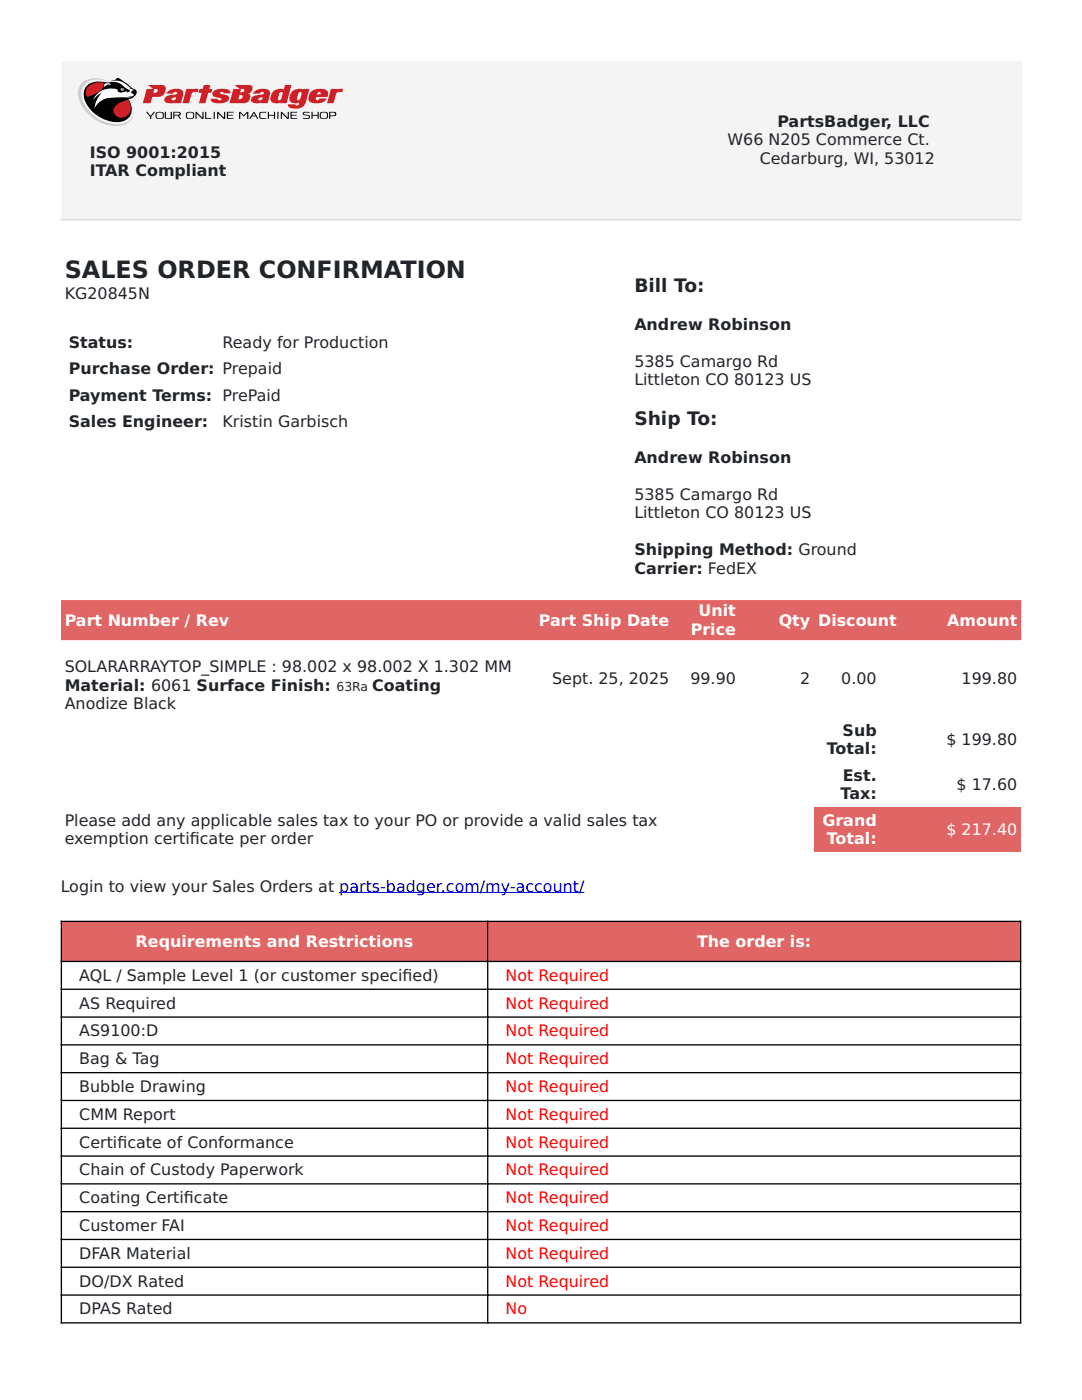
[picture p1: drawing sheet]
<svg xmlns="http://www.w3.org/2000/svg" width="216mm" height="279mm" viewBox="0 0 216 279" stroke-linecap="round" stroke-linejoin="round" font-family="sans-serif">
<path d="M12.1 12.1h191.7v31.9h-191.7z" fill="#f4f4f4"/>
<g fill="#ddd">
<path d="M12.1 43.7h104.3zM12.1 43.7v.3h104.3v-.3z" fill-rule="evenodd"/>
<path d="M116.4 43.7h87.4zM116.4 43.7v.3h87.4v-.3z" fill-rule="evenodd"/>
</g>
<g fill="#e06666">
<path d="M12.1 119.8h191.7v8h-191.7z"/>
<path d="M162.5 161h13.2v9h-13.2z"/>
<path d="M175.7 161h28.1v9h-28.1z"/>
<path d="M12.2 183.9h191.5v8h-191.5z"/>
</g>
<g fill="#000">
<path d="M12.1 183.7h85.3zM12.1 183.7v.3h85.3v-.3z" fill-rule="evenodd"/>
<path d="M12.1 183.7v8.3zM12.1 183.7v8.3h.3v-8.3z" fill-rule="evenodd"/>
<path d="M12.1 191.7h85.3zM12.1 191.7v.3h85.3v-.3z" fill-rule="evenodd"/>
<path d="M12.1 191.7v5.9zM12.1 191.7v5.9h.3v-5.9z" fill-rule="evenodd"/>
<path d="M12.1 197.3h85.3zM12.1 197.3v.3h85.3v-.3z" fill-rule="evenodd"/>
<path d="M12.1 197.3v5.8zM12.1 197.3v5.8h.3v-5.8z" fill-rule="evenodd"/>
<path d="M97.2 183.7h106.6zM97.2 183.7v.3h106.6v-.3z" fill-rule="evenodd"/>
<path d="M97.2 183.7v8.3zM97.2 183.7v8.3h.2v-8.3z" fill-rule="evenodd"/>
<path d="M97.2 191.7h106.6zM97.2 191.7v.3h106.6v-.3z" fill-rule="evenodd"/>
<path d="M97.2 191.7v5.9zM97.2 191.7v5.9h.2v-5.9z" fill-rule="evenodd"/>
<path d="M97.2 197.3h106.6zM97.2 197.3v.3h106.6v-.3z" fill-rule="evenodd"/>
<path d="M97.2 197.3v5.8zM97.2 197.3v5.8h.2v-5.8z" fill-rule="evenodd"/>
<path d="M203.5 183.7v8.3zM203.5 183.7v8.3h.3v-8.3z" fill-rule="evenodd"/>
<path d="M203.5 191.7v5.9zM203.5 191.7v5.9h.3v-5.9z" fill-rule="evenodd"/>
<path d="M203.5 197.3v5.8zM203.5 197.3v5.8h.3v-5.8z" fill-rule="evenodd"/>
<path d="M12.1 202.8h85.3zM12.1 202.8v.3h85.3v-.3z" fill-rule="evenodd"/>
<path d="M12.1 202.8v5.9zM12.1 202.8v5.9h.3v-5.9z" fill-rule="evenodd"/>
<path d="M12.1 208.4h85.3zM12.1 208.4v.3h85.3v-.3z" fill-rule="evenodd"/>
<path d="M12.1 208.4v5.8zM12.1 208.4v5.8h.3v-5.8z" fill-rule="evenodd"/>
<path d="M12.1 213.9h85.3zM12.1 213.9v.3h85.3v-.3z" fill-rule="evenodd"/>
<path d="M12.1 213.9v5.9zM12.1 213.9v5.9h.3v-5.9z" fill-rule="evenodd"/>
<path d="M12.1 219.5h85.3zM12.1 219.5v.3h85.3v-.3z" fill-rule="evenodd"/>
<path d="M12.1 219.5v5.8zM12.1 219.5v5.8h.3v-5.8z" fill-rule="evenodd"/>
<path d="M97.2 202.8h106.6zM97.2 202.8v.3h106.6v-.3z" fill-rule="evenodd"/>
<path d="M97.2 202.8v5.9zM97.2 202.8v5.9h.2v-5.9z" fill-rule="evenodd"/>
<path d="M97.2 208.4h106.6zM97.2 208.4v.3h106.6v-.3z" fill-rule="evenodd"/>
<path d="M97.2 208.4v5.8zM97.2 208.4v5.8h.2v-5.8z" fill-rule="evenodd"/>
<path d="M97.2 213.9h106.6zM97.2 213.9v.3h106.6v-.3z" fill-rule="evenodd"/>
<path d="M97.2 213.9v5.9zM97.2 213.9v5.9h.2v-5.9z" fill-rule="evenodd"/>
<path d="M97.2 219.5h106.6zM97.2 219.5v.3h106.6v-.3z" fill-rule="evenodd"/>
<path d="M97.2 219.5v5.8zM97.2 219.5v5.8h.2v-5.8z" fill-rule="evenodd"/>
<path d="M203.5 202.8v5.9zM203.5 202.8v5.9h.3v-5.9z" fill-rule="evenodd"/>
<path d="M203.5 208.4v5.8zM203.5 208.4v5.8h.3v-5.8z" fill-rule="evenodd"/>
<path d="M203.5 213.9v5.9zM203.5 213.9v5.9h.3v-5.9z" fill-rule="evenodd"/>
<path d="M203.5 219.5v5.8zM203.5 219.5v5.8h.3v-5.8z" fill-rule="evenodd"/>
<path d="M12.1 225h85.3zM12.1 225v.3h85.3v-.3z" fill-rule="evenodd"/>
<path d="M12.1 225v5.8zM12.1 225v5.8h.3v-5.8z" fill-rule="evenodd"/>
<path d="M12.1 230.6h85.3zM12.1 230.6v.2h85.3v-.2z" fill-rule="evenodd"/>
<path d="M12.1 230.6v5.8zM12.1 230.6v5.8h.3v-5.8z" fill-rule="evenodd"/>
<path d="M12.1 236.1h85.3zM12.1 236.1v.3h85.3v-.3z" fill-rule="evenodd"/>
<path d="M12.1 236.1v5.8zM12.1 236.1v5.8h.3v-5.8z" fill-rule="evenodd"/>
<path d="M97.2 225h106.6zM97.2 225v.3h106.6v-.3z" fill-rule="evenodd"/>
<path d="M97.2 225v5.8zM97.2 225v5.8h.2v-5.8z" fill-rule="evenodd"/>
<path d="M97.2 230.6h106.6zM97.2 230.6v.2h106.6v-.2z" fill-rule="evenodd"/>
<path d="M97.2 230.6v5.8zM97.2 230.6v5.8h.2v-5.8z" fill-rule="evenodd"/>
<path d="M97.2 236.1h106.6zM97.2 236.1v.3h106.6v-.3z" fill-rule="evenodd"/>
<path d="M97.2 236.1v5.8zM97.2 236.1v5.8h.2v-5.8z" fill-rule="evenodd"/>
<path d="M203.5 225v5.8zM203.5 225v5.8h.3v-5.8z" fill-rule="evenodd"/>
<path d="M203.5 230.6v5.8zM203.5 230.6v5.8h.3v-5.8z" fill-rule="evenodd"/>
<path d="M203.5 236.1v5.8zM203.5 236.1v5.8h.3v-5.8z" fill-rule="evenodd"/>
<path d="M12.1 241.7h85.3zM12.1 241.7v.2h85.3v-.2z" fill-rule="evenodd"/>
<path d="M12.1 241.7v5.8zM12.1 241.7v5.8h.3v-5.8z" fill-rule="evenodd"/>
<path d="M12.1 247.2h85.3zM12.1 247.2v.3h85.3v-.3z" fill-rule="evenodd"/>
<path d="M12.1 247.2v5.8zM12.1 247.2v5.8h.3v-5.8z" fill-rule="evenodd"/>
<path d="M12.1 252.8h85.3zM12.1 252.8v.2h85.3v-.2z" fill-rule="evenodd"/>
<path d="M12.1 252.8v5.8zM12.1 252.8v5.8h.3v-5.8z" fill-rule="evenodd"/>
<path d="M12.1 258.3h85.3zM12.1 258.3v.3h85.3v-.3z" fill-rule="evenodd"/>
<path d="M12.1 258.3v5.8zM12.1 258.3v5.8h.3v-5.8z" fill-rule="evenodd"/>
<path d="M97.2 241.7h106.6zM97.2 241.7v.2h106.6v-.2z" fill-rule="evenodd"/>
<path d="M97.2 241.7v5.8zM97.2 241.7v5.8h.2v-5.8z" fill-rule="evenodd"/>
<path d="M97.2 247.2h106.6zM97.2 247.2v.3h106.6v-.3z" fill-rule="evenodd"/>
<path d="M97.2 247.2v5.8zM97.2 247.2v5.8h.2v-5.8z" fill-rule="evenodd"/>
<path d="M97.2 252.8h106.6zM97.2 252.8v.2h106.6v-.2z" fill-rule="evenodd"/>
<path d="M97.2 252.8v5.8zM97.2 252.8v5.8h.2v-5.8z" fill-rule="evenodd"/>
<path d="M97.2 258.3h106.6zM97.2 258.3v.3h106.6v-.3z" fill-rule="evenodd"/>
<path d="M97.2 258.3v5.8zM97.2 258.3v5.8h.2v-5.8z" fill-rule="evenodd"/>
<path d="M203.5 241.7v5.8zM203.5 241.7v5.8h.3v-5.8z" fill-rule="evenodd"/>
<path d="M203.5 247.2v5.8zM203.5 247.2v5.8h.3v-5.8z" fill-rule="evenodd"/>
<path d="M203.5 252.8v5.8zM203.5 252.8v5.8h.3v-5.8z" fill-rule="evenodd"/>
<path d="M203.5 258.3v5.8zM203.5 258.3v5.8h.3v-5.8z" fill-rule="evenodd"/>
<path d="M12.1 263.9h85.3zM12.1 263.9v.2h85.3v-.2z" fill-rule="evenodd"/>
<path d="M97.2 263.9h106.6zM97.2 263.9v.2h106.6v-.2z" fill-rule="evenodd"/>
</g>
<g fill="#cd2027">
<path d="M37.2 17.7l1.3 .1 1.1-.1-.1 .7-.7-.1a.69 .69 0 0 0-.6 .6l-.5 1.7h-1.3z"/>
<path d="M39.8 17.7h.7l.2-.7h1.3l-.2 .7h.6l-.2 .8h-.7l-.5 2.1h-1.3l.5-2.1h-.6z"/>
<path d="M42.5 18.3a3.1 3.1 0 0 1 3.3-.3l.2 .6h-1.4v-.1a.43 .43 0 0 0-.7-.1v.3l.9 .2a.73 .73 0 0 1 .9 .5 .73 .73 0 0 1-.4 .9 3.6 3.6 0 0 1-3 0l-.3-.6h1.5v.2l.3 .1 .4-.1v-.2l-.9-.3a.71 .71 0 0 1-.8-.3 .71 .71 0 0 1 0-.8z"/>
<path d="M66 17.7l1.3 .1 1.2-.1-.2 .7-.6-.1a.69 .69 0 0 0-.7 .6l-.4 1.7h-1.3z"/>
<path d="M30.8 17.7l-.2 .8a.68 .68 0 0 0 .8-.4l.1-.1a.46 .46 0 0 0-.7-.3zM29.5 17h2.8a.79 .79 0 0 1 .8 .4 .79 .79 0 0 1-.2 .9 1.23 1.23 0 0 1-1.2 1h-1.3l-.3 1.3h-1.6l.8-2.9h1.3z"/>
<path d="M34.3 19.6v.3l.5 .1 .3-.6zM33.4 18.3a2.64 2.64 0 0 1 3-.3l.2 .8-.5 1.8h-1.3v-.1l-.6 .1a1.19 1.19 0 0 1-1.4-.6 1.29 1.29 0 0 1 1.6-1.1l.9-.1-.1-.4a.51 .51 0 0 0-.7 .3h-1.3z"/>
<path d="M48.1 17.7l-.2 .7a.57 .57 0 0 0 .9-.4l-.2-.2zM47.8 18.9l-.2 .9a.62 .62 0 0 0 .6-.1 .62 .62 0 0 0 .2-.6zM46.8 17h2.8a.64 .64 0 0 1 .8 .7 1.08 1.08 0 0 1-1 1h.3a1.19 1.19 0 0 1 0 1.3 1.19 1.19 0 0 1-1.1 .6h-2.8l.8-2.9h1.3z"/>
<path d="M51.6 19.6l-.1 .3 .6 .1 .3-.6zM50.7 18.3a2.64 2.64 0 0 1 3-.3l.2 .8-.5 1.8h-1.3v-.1l-.6 .1a1.19 1.19 0 0 1-1.4-.6 1.29 1.29 0 0 1 1.5-1.1l1-.1-.1-.4a.51 .51 0 0 0-.7 .3h-1.3z"/>
<path d="M55.8 18.5l-.3 1.2 .1 .3a.45 .45 0 0 0 .6-.4l.2-1.2-.2-.1zM54.5 18.3a2.15 2.15 0 0 1 2.1-.5l.3-.8h1.3l-1 3.6h-1.5a1.15 1.15 0 0 1-1.3-.1 1.15 1.15 0 0 1-.4-1.2z"/>
<path d="M59.6 18.5l-.4 1.2 .2 .3a.45 .45 0 0 0 .6-.4l.2-1.2-.3-.1zM58.2 18.3a2.11 2.11 0 0 1 2.2-.4v-.2h1.3l-.7 2.7a1.98 1.98 0 0 1-2.5 1.3 .89 .89 0 0 1-1.1-.8h1.5a.35 .35 0 0 0 .7 0l.1-.4-.2 .1a1.17 1.17 0 0 1-1.7-1.2z"/>
<path d="M63.4 18.5l-.1 .4h.6l.1-.5a.36 .36 0 0 0-.6 .1zM62.1 18.3a2.95 2.95 0 0 1 3.1-.2l.3 .6-.2 .7h-2.2l-.1 .4 .1 .2a.43 .43 0 0 0 .6-.3h1.5a2.7 2.7 0 0 1-3.4 .6l-.2-.3-.1-.5z"/>
</g>
<g fill="#020202">
<path d="M29.1 22.3h.3l.6 .8 .7-.8h.3l-.8 1v.4h-.3v-.4z"/>
<path d="M32.9 22.3h.2v1.2l.5 .1h.5v-1.3h.2v1.4l-1.4-.1z"/>
<path d="M39 22.3h.2l1.2 1.2v-1.2h.2v1.4h-.3l-1.1-1v1h-.2z"/>
<path d="M40.9 22.3h.3v1.3h1l-.1 .1h-1.2z"/>
<path d="M42.6 22.3h.3v1.4h-.3z"/>
<path d="M43.3 22.3h.2l1.2 1.2v-1.2h.2v1.4h-.3l-1-1v1h-.3z"/>
<path d="M45.3 22.3h1.4l-.1 .2h-1.1v.4h1l-.1 .2h-.9v.4l1.1 .1v.1h-1.3z"/>
<path d="M47.7 22.3h.3l.6 .7 .7-.7h.3v1.4h-.3v-1.2l-.6 .7h-.2l-.6-.7v1.2h-.2z"/>
<path d="M51.8 22.5l.3-.2h1.1l-.1 .2h-1l-.2 .2 .1 .8 1.2 .1v.1l-1.4-.1-.1-.2z"/>
<path d="M53.4 22.3h.3v.6h1v-.6h.2v1.4h-.2v-.6h-1v.6h-.3z"/>
<path d="M55.3 22.3h.3v1.4h-.3z"/>
<path d="M56 22.3h.2l1.2 1.2v-1.2h.2v1.4h-.3l-1-1v1h-.3z"/>
<path d="M58 22.3h1.4l-.1 .2h-1.1v.4h1l-.1 .2h-.9v.4l1.1 .1v.1h-1.3z"/>
<path d="M60.5 22.4l.4-.1 1 .1-1.1 .1-.2 .1 .1 .2 1.1 .2v.6l-.9 .1-.5-.1 .1-.1 .9 .1 .2-.2v-.3l-1.1-.2z"/>
<path d="M62.2 22.3h.2v.6h1v-.6h.2v1.4h-.2v-.6h-1v.6h-.2z"/>
<path d="M31.3 23a.62 .62 0 0 0 1.2 0 .62 .62 0 0 0-1.2 0zM31.2 22.5l1.1-.1a.44 .44 0 0 1 .4 .5v.3a.86 .86 0 0 1-1.2 .5l-.4-.3z"/>
<path d="M34.8 22.5v.4h.8l.2-.1-.2-.3zM34.6 22.3h1a.38 .38 0 0 1 .5 .3 .38 .38 0 0 1-.4 .5l.5 .6h-.3l-.4-.6h-.7v.6h-.2z"/>
<path d="M37.3 23a.65 .65 0 0 0 1.3 0 .65 .65 0 0 0-1.3 0zM37.2 22.5l1.1-.1a.44 .44 0 0 1 .4 .5v.3a.86 .86 0 0 1-1.1 .5l-.5-.3z"/>
<path d="M50.6 22.6l-.2 .5h.6zM50.6 22.4l.2-.1 .8 1.4h-.3l-.3-.5h-.7l-.3 .5h-.3z"/>
<path d="M64 23a.65 .65 0 0 0 1.3 0 .65 .65 0 0 0-1.3 0zM63.9 22.5l1.2-.1a.44 .44 0 0 1 .3 .5v.3a.86 .86 0 0 1-1.1 .5l-.5-.3z"/>
<path d="M65.9 22.5v.5h.7a.28 .28 0 0 0 .2-.3 .28 .28 0 0 0-.2-.2zM65.7 22.3h.9a.44 .44 0 0 1 .5 .4 .44 .44 0 0 1-.5 .5h-.7v.5h-.2z"/>
</g>
<path d="M20.9 16.7l.5-.1a2.96 2.96 0 0 1 4.1 .4l.7 .6 .7 .4-.1 1-.3 .4-2.2 .9-2.9 1.6-1.3 .3-1.3-.2-.6-2.6z" fill="#fff"/>
<path d="M24.1 17.7l.4 .4 .3-.4zM21 16.7l-.1 .6a1.12 1.12 0 0 1 1.2-.4l-.3-.2zM17.4 17.1a4.6 4.6 0 0 1 4.1-.6 3.3 3.3 0 0 1 3.5 1l.8 .5a.34 .34 0 0 1-.1 .4 .34 .34 0 0 1-.4 0v-.2a1.82 1.82 0 0 1-1.8 0l-.1-.1 .2-.1a3.8 3.8 0 0 0-5.1 2.1 4.1 4.1 0 0 1 1.8-1.6l-1 1.4-.4 1.7a4.1 4.1 0 0 1 4.1-2.1l3.3-.1-1-.3 .5 .1a.55 .55 0 0 0 .9-.4 .39 .39 0 0 1-.5-.4 .39 .39 0 0 1 .4-.4l.1-.1-.9-.4h.2a3.8 3.8 0 0 0-4-1.3h.1a2.04 2.04 0 0 0 1.4-.6l1.7 1 1.4 1.1a.84 .84 0 0 1 .7 .8 .84 .84 0 0 1-.6 .8l-.5 .4-.6 .1a2.99 2.99 0 0 1-.3 4 5 5 0 0 1-5.3-.4 5.8 5.8 0 0 1-3.3-4.9l.2-.8z" fill="#000"/>
<g fill="#fff">
<path d="M21 16.7h.8l.3 .2a1.22 1.22 0 0 0-1.2 .4z"/>
<path d="M24.4 17.8l.1 .1h-.1l.2 .1v-.2zM24.1 17.7h.7l-.3 .4z"/>
</g>
<path d="M24.4 17.8h.2v.2l-.2-.1h.1z" fill="#000"/>
<path d="M16.4 16.5a5 5 0 0 1 5.4-.2 5.6 5.6 0 0 0-4.4 .1 3.1 3.1 0 0 0-.6 4.4 7.5 7.5 0 0 0 7.8 3.9 2.6 2.6 0 0 0 1.8-3.8 2.93 2.93 0 0 1-1.1 3.8 7.2 7.2 0 0 1-7.9-2.2 5.3 5.3 0 0 1-1.7-4.7z" fill-rule="evenodd" fill="#cdcdcd"/>
<g fill="#cd2027">
<path d="M23 21.1l1.4-.8 1.2-.4a2.34 2.34 0 0 1-.4 3.3 1.57 1.57 0 0 1-1.8 .1 1.57 1.57 0 0 1-.7-1.7z" fill-rule="evenodd"/>
<path d="M17.8 17.1a3.8 3.8 0 0 1 2.8-.6 1.85 1.85 0 0 1-1.2 2.1l-2 .7a1.55 1.55 0 0 1 .4-2.2z" fill-rule="evenodd"/>
</g>
<path d="M67.7 178.1h48.9" fill="none" stroke="#00e" stroke-width=".2"/>
<text font-size="4.8" fill="#212529" x="12.9" y="55.5">SALES ORDER CONFIRMATION</text>
<g font-size="3.7" fill="#212529">
<text x="126.6" y="58.3">Bill To:</text>
<text x="126.6" y="84.8">Ship To:</text>
</g>
<g font-size="3.2" fill="#212529">
<text x="145.2" y="29">W66 N205 Commerce Ct.</text>
<text x="155.1" y="25.3">PartsBadger, LLC</text>
<text x="17.9" y="31.5">ISO 9001:2015</text>
<text x="17.9" y="35.2">ITAR Compliant</text>
<text x="151.6" y="32.7">Cedarburg, WI, 53012</text>
<text x="12.9" y="59.6">KG20845N</text>
<text x="126.6" y="65.8">Andrew Robinson</text>
<text x="13.7" y="69.4">Status:</text>
<text x="44.4" y="69.4">Ready for Production</text>
<text x="13.7" y="74.7">Purchase Order: Prepaid</text>
<text x="126.6" y="73.2">5385 Camargo Rd</text>
<text x="126.6" y="76.9">Littleton CO 80123 US</text>
<text x="13.7" y="79.9">Payment Terms: PrePaid</text>
<text x="13.7" y="85.2">Sales Engineer:</text>
<text x="44.4" y="85.2">Kristin Garbisch</text>
<text x="126.6" y="92.3">Andrew Robinson</text>
<text x="126.6" y="99.7">5385 Camargo Rd</text>
<text x="126.6" y="103.4">Littleton CO 80123 US</text>
<text x="126.6" y="110.8">Shipping Method: Ground</text>
<text x="126.6" y="114.5">Carrier: FedEX</text>
<text x="12.9" y="134.1">SOLARARRAYTOP_SIMPLE : 98.002 x 98.002 X 1.302 MM</text>
<text x="12.9" y="137.8">Material: 6061 Surface Finish:</text>
<text x="74.2" y="137.8">Coating</text>
<text x="110.2" y="136.5">Sept. 25, 2025</text>
<text x="137.8" y="136.5">99.90</text>
<text x="159.6" y="136.5">2</text>
<text x="167.9" y="136.5">0.00</text>
<text x="191.9" y="136.5">199.80</text>
<text x="12.9" y="141.5">Anodize Black</text>
<text x="168.1" y="146.8">Sub</text>
<text x="188.9" y="148.7">$ 199.80</text>
<text x="165" y="150.5">Total:</text>
<text x="168.2" y="155.8">Est.</text>
<text x="167.7" y="159.5">Tax:</text>
<text x="190.9" y="157.6">$ 17.60</text>
<text x="12.9" y="164.8">Please add any applicable sales tax to your PO or provide a valid sales tax</text>
<text x="12.9" y="168.5">exemption certif</text>
<text x="37.9" y="168.5">icate per order</text>
<text x="12.1" y="178">Login to view your Sales Orders at parts-badger.com/my-account/</text>
<text x="15.8" y="195.8">AQL / Sample Level 1 (or customer specif</text>
<text x="80.3" y="195.8">ied)</text>
<text x="15.8" y="201.3">AS Required</text>
<text x="15.8" y="206.9">AS9100:D</text>
<text x="15.8" y="212.4">Bag &amp; Tag</text>
<text x="15.8" y="217.9">Bubble Drawing</text>
<text x="15.8" y="223.5">CMM Report</text>
<text x="15.8" y="229">Certif</text>
<text x="23.4" y="229">icate of Conformance</text>
<text x="15.8" y="234.6">Chain of Custody Paperwork</text>
<text x="15.8" y="240.1">Coating Certif</text>
<text x="15.8" y="245.7">Customer FAI</text>
<text x="36.7" y="240.1">icate</text>
<text x="15.8" y="251.2">DFAR Material</text>
<text x="15.8" y="256.8">DO/DX Rated</text>
<text x="15.8" y="262.3">DPAS Rated</text>
</g>
<g font-size="3.2" fill="#fff">
<text x="12.9" y="124.9">Part Number / Rev</text>
<text x="107.5" y="124.9">Part Ship Date</text>
<text x="139.4" y="123">Unit</text>
<text x="155.4" y="124.9">Qty Discount</text>
<text x="189" y="124.9">Amount</text>
<text x="137.8" y="126.7">Price</text>
<text x="164.1" y="164.8">Grand</text>
<text x="188.9" y="166.6">$ 217.40</text>
<text x="165" y="168.5">Total:</text>
<text x="27.1" y="189">Requirements and Restrictions</text>
<text x="139.1" y="189">The order is:</text>
</g>
<g font-size="3.2" fill="#f00">
<text x="100.9" y="195.8">Not Required</text>
<text x="100.9" y="201.3">Not Required</text>
<text x="100.9" y="206.9">Not Required</text>
<text x="100.9" y="212.4">Not Required</text>
<text x="100.9" y="217.9">Not Required</text>
<text x="100.9" y="223.5">Not Required</text>
<text x="100.9" y="229">Not Required</text>
<text x="100.9" y="234.6">Not Required</text>
<text x="100.9" y="240.1">Not Required</text>
<text x="100.9" y="245.7">Not Required</text>
<text x="100.9" y="251.2">Not Required</text>
<text x="100.9" y="256.8">Not Required</text>
<text x="100.9" y="262.3">No</text>
</g>
<text font-size="2.5" fill="#212529" x="67.1" y="137.8">63Ra</text>
</svg>
